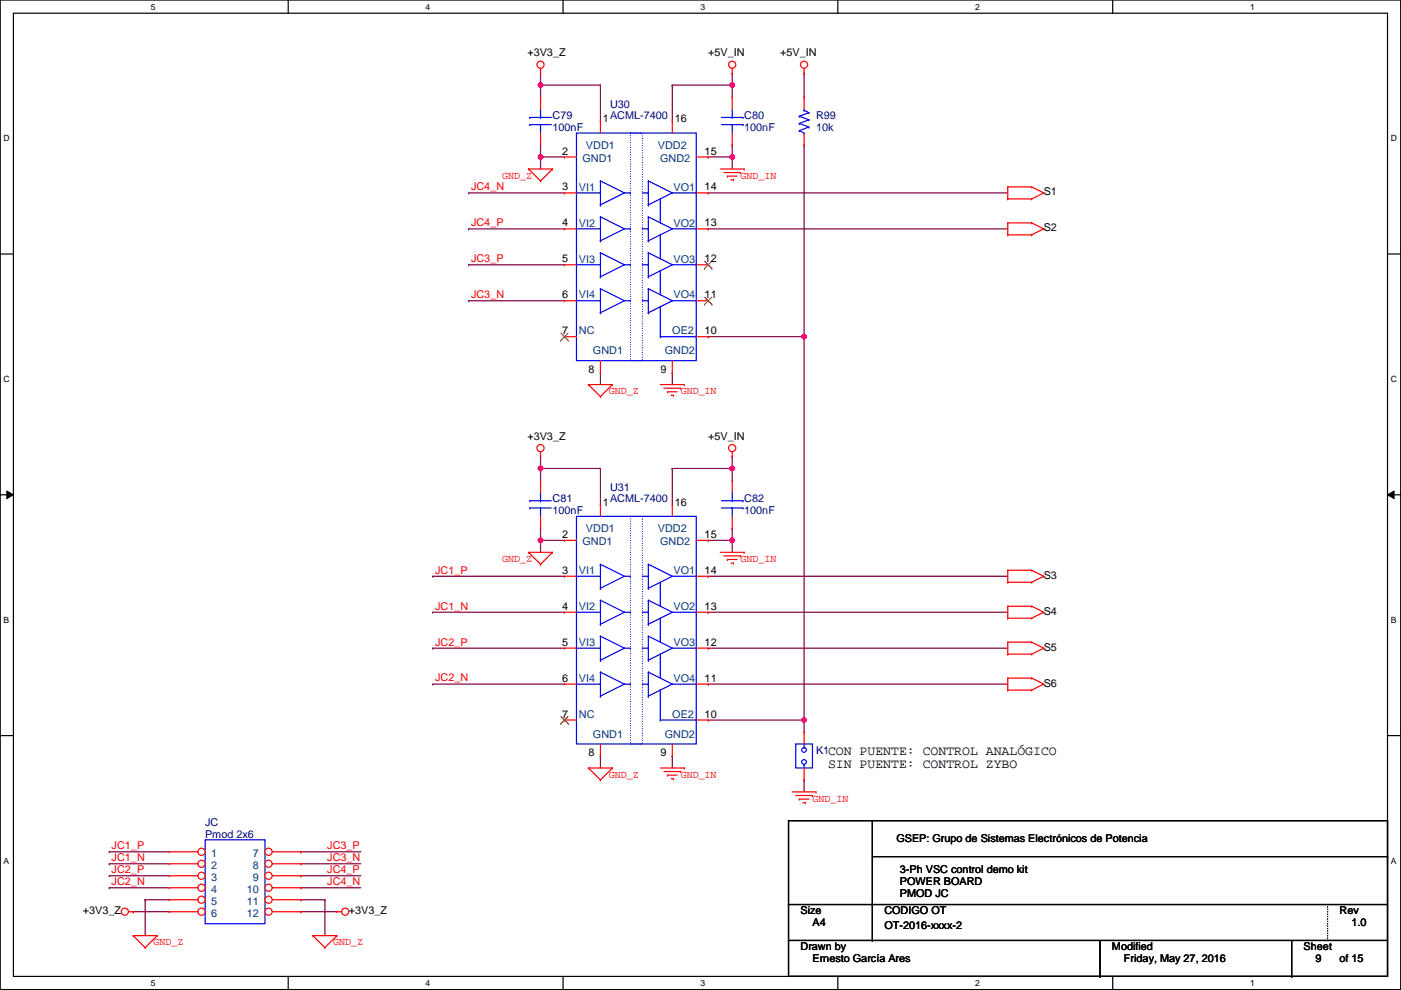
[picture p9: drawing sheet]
<svg xmlns="http://www.w3.org/2000/svg" width="297mm" height="210mm" viewBox="0 0 297 210" stroke-linecap="round" stroke-linejoin="round" font-family="sans-serif">
<path d="M0 0h297v209.8h-297zM2.8 2.8h291.4v204.2h-291.4z" fill="none" stroke="#000" stroke-width=".25"/>
<g fill="#fff">
<path d="M32 .4h1v2h-1z"/>
<path d="M32 207.4h1v2h-1z"/>
</g>
<path d="M61.1 0v2.8M61.1 207v2.8" fill="none" stroke="#000" stroke-width=".25"/>
<g fill="#fff">
<path d="M90.2 .4h1v2h-1z"/>
<path d="M90.2 207.4h1v2h-1z"/>
</g>
<path d="M119.4 0v2.8M119.4 207v2.8" fill="none" stroke="#000" stroke-width=".25"/>
<g fill="#fff">
<path d="M148.5 .4h1v2h-1z"/>
<path d="M148.5 207.4h1v2h-1z"/>
</g>
<path d="M177.6 0v2.8M177.6 207v2.8" fill="none" stroke="#000" stroke-width=".25"/>
<g fill="#fff">
<path d="M206.8 .4h1v2h-1z"/>
<path d="M206.8 207.4h1v2h-1z"/>
</g>
<path d="M235.9 0v2.8M235.9 207v2.8" fill="none" stroke="#000" stroke-width=".25"/>
<g fill="#fff">
<path d="M265 .4h1.1v2h-1.1z"/>
<path d="M265 207.4h1.1v2h-1.1z"/>
<path d="M.7 28.3h1.4v2.1h-1.4z"/>
<path d="M294.9 28.3h1.3v2.1h-1.3z"/>
<path d="M.7 79.4h1.4v2h-1.4z"/>
<path d="M294.9 79.4h1.3v2h-1.3z"/>
</g>
<path d="M0 53.9h2.8M294.2 53.9h2.8" fill="none" stroke="#000" stroke-width=".25"/>
<g fill="#fff">
<path d="M.7 130.4h1.3v2.1h-1.3z"/>
<path d="M294.9 130.4h1.2v2.1h-1.2z"/>
</g>
<path d="M0 104.9h2.8M294.2 104.9h2.8" fill="none" stroke="#000" stroke-width=".25"/>
<path d="M1.4 104.1l1.4 .8-1.4 .8zM294.2 104.9l1.4-.8v1.6z" fill="#000"/>
<path d="M1.4 104.1l1.4 .8-1.4 .8zM294.2 104.9l1.4-.8v1.6z" fill="none" stroke="#000" stroke-width=".21"/>
<g fill="#fff">
<path d="M.7 181.5h1.3v2h-1.3z"/>
<path d="M294.9 181.5h1.2v2h-1.2z"/>
</g>
<path d="M0 156h2.8M294.2 156h2.8" fill="none" stroke="#000" stroke-width=".25"/>
<g fill="none" stroke="#800040" stroke-width=".25">
<path d="M99.4 56.1h.1M99.4 56.1h20.3M99.4 63.8h.1M99.4 63.8h20.3M142.5 79h.1M142.5 79v2.5M150.2 114.6h.1M150.2 114.6h5M142.5 160.3h.1M142.5 160.3v2.5M63.8 185.7h.1M63.8 188.2h.1"/>
<path d="M63.8 185.7h12.7M63.8 188.2h12.7"/>
</g>
<circle cx="155.2" cy="114.6" r=".5" fill="#f0f"/>
<circle cx="155.2" cy="114.6" r=".5" fill="none" stroke="#f0f" stroke-width=".25"/>
<path d="M142.5 99.3h.1M155.2 96.8h.1M155.2 96.8v2.5h-12.7M155.2 114.6h.1M155.2 112h.1M155.2 112v5.1" fill="none" stroke="#800040" stroke-width=".25"/>
<circle cx="155.2" cy="99.3" r=".5" fill="#f0f"/>
<circle cx="155.2" cy="99.3" r=".5" fill="none" stroke="#f0f" stroke-width=".25"/>
<path d="M150.2 33.3h.1M150.2 33.3h5M142.5 99.3h.1M142.5 99.3v7.6M155.2 99.3h.1M155.2 99.3v2.6" fill="none" stroke="#800040" stroke-width=".25"/>
<circle cx="155.2" cy="33.3" r=".5" fill="#f0f"/>
<circle cx="155.2" cy="33.3" r=".5" fill="none" stroke="#f0f" stroke-width=".25"/>
<path d="M142.5 18h.1M155.2 15.5h.1M155.2 15.5v2.5h-12.7M155.2 33.3h.1M155.2 30.7h.1M155.2 30.7v5.1" fill="none" stroke="#800040" stroke-width=".25"/>
<circle cx="155.2" cy="18" r=".5" fill="#f0f"/>
<circle cx="155.2" cy="18" r=".5" fill="none" stroke="#f0f" stroke-width=".25"/>
<path d="M142.5 18h.1M142.5 18v7.7M155.2 18h.1M155.2 18v2.6M114.6 33.3h.1M114.6 33.3h5.1" fill="none" stroke="#800040" stroke-width=".25"/>
<circle cx="114.6" cy="33.3" r=".5" fill="#f0f"/>
<circle cx="114.6" cy="33.3" r=".5" fill="none" stroke="#f0f" stroke-width=".25"/>
<path d="M114.6 15.5h.1M114.6 18h.1M114.6 15.5v2.5M114.6 18h12.7M114.6 33.3h.1M114.6 30.7h.1M114.6 30.7v5.1" fill="none" stroke="#800040" stroke-width=".25"/>
<circle cx="114.6" cy="18" r=".5" fill="#f0f"/>
<circle cx="114.6" cy="18" r=".5" fill="none" stroke="#f0f" stroke-width=".25"/>
<path d="M114.6 18h.1M114.6 18v2.6M127.3 18h.1M127.3 18v7.7M114.6 114.6h.1M114.6 112h.1M114.6 112v5.1M114.6 114.6h5.1" fill="none" stroke="#800040" stroke-width=".25"/>
<circle cx="114.6" cy="114.6" r=".5" fill="#f0f"/>
<circle cx="114.6" cy="114.6" r=".5" fill="none" stroke="#f0f" stroke-width=".25"/>
<path d="M114.6 96.8h.1M114.6 99.3h.1M114.6 96.8v2.5M114.6 99.3h12.7" fill="none" stroke="#800040" stroke-width=".25"/>
<circle cx="114.6" cy="99.3" r=".5" fill="#f0f"/>
<circle cx="114.6" cy="99.3" r=".5" fill="none" stroke="#f0f" stroke-width=".25"/>
<g fill="none" stroke="#800040" stroke-width=".25">
<path d="M99.4 40.9h.1M99.4 48.5h.1M99.4 40.9h20.3M99.4 48.5h20.3M150.2 40.9h.1M150.2 48.5h.1M150.2 40.9h63.5M150.2 48.5h63.5M127.3 79h.1M127.3 79v2.5M150.2 71.4h.1M150.2 71.4h20.3"/>
<path d="M114.6 99.3h.1M114.6 99.3v2.6M127.3 99.3h.1M127.3 99.3v7.6M91.7 122.2h.1M91.7 129.8h.1M91.7 137.4h.1M91.7 122.2h28M91.7 129.8h28M91.7 137.4h28M150.2 122.2h.1M150.2 129.8h.1"/>
<path d="M150.2 137.4h.1M150.2 122.2h63.5M150.2 129.8h63.5M150.2 137.4h63.5M91.7 145h.1M91.7 145h28M150.2 145h.1M150.2 145h63.5M127.3 160.3h.1M127.3 160.3v2.5M23.2 180.6h.1M23.2 183.1h.1"/>
<path d="M23.2 185.7h.1M23.2 188.2h.1M23.2 180.6h12.7M23.2 183.1h12.7M23.2 185.7h12.7M23.2 188.2h12.7M28.2 193.3h.1M28.2 193.3h7.7M30.8 190.8h.1M30.8 190.8h5.1M30.8 190.8v7.6M63.8 193.3h.1"/>
<path d="M63.8 190.8h.1M63.8 180.6h.1M63.8 183.1h.1M63.8 193.3h7.6M63.8 190.8h5.1M63.8 180.6h12.7M63.8 183.1h12.7M68.9 190.8h.1M68.9 190.8v7.6"/>
</g>
<circle cx="170.5" cy="71.4" r=".5" fill="#f0f"/>
<circle cx="170.5" cy="71.4" r=".5" fill="none" stroke="#f0f" stroke-width=".25"/>
<path d="M170.5 71.4h.1M170.5 71.4v81.3h-20.3M150.2 152.7h.1" fill="none" stroke="#800040" stroke-width=".25"/>
<circle cx="170.5" cy="152.7" r=".5" fill="#f0f"/>
<circle cx="170.5" cy="152.7" r=".5" fill="none" stroke="#f0f" stroke-width=".25"/>
<path d="M170.5 15.5h.1M170.5 15.5v5.1M170.5 30.7h.1M170.5 30.7v40.7M170.5 152.7h.1M170.5 152.7v2.5M170.5 165.4h.1M170.5 165.4v2.5" fill="none" stroke="#800040" stroke-width=".25"/>
<g fill="none" stroke="#f00" stroke-width=".25">
<path d="M114.6 15.5h.1M114.6 14.5v1M155.2 15.5h.1M155.2 14.5v1M170.5 15.5h.1M170.5 14.5v1M112.1 35.8h.1M112.1 35.8h5M112.1 35.8l2.5 2.6M114.6 38.4h.1M117.1 35.8h.1M117.1 35.8l-2.5 2.6"/>
<path d="M152.7 35.8h5.1M153.5 36.6h3.5M154.2 37.3h.1M154.2 37.3h2.1M155 38.1h.5M155.5 38.1h.1M157 36.6h.1M157.8 35.8h.1M213.7 39.6h.1M213.7 39.6v2.6M213.7 39.6h5M218.7 39.6h.1"/>
<path d="M218.7 39.6l2.6 1.3M213.7 42.2h.1M213.7 49.8h.1M213.7 47.3h.1M213.7 47.3v2.5M213.7 42.2h5M213.7 47.3h5M213.7 49.8h5M218.7 42.2h.1M218.7 47.3h.1M218.7 49.8h.1M218.7 47.3l2.6 1.2"/>
<path d="M221.3 40.9h.1M221.3 48.5h.1M221.3 40.9l-2.6 1.3M221.3 48.5l-2.6 1.3M114.6 96.8h.1M114.6 95.8v1M124.8 81.5h.1M124.8 81.5h5M124.8 81.5l2.5 2.6M127.3 84.1h.1M129.8 81.5h.1M129.8 81.5l-2.5 2.6"/>
<path d="M140 81.5h5.1M140.8 82.3h3.5M141.5 83.1h.1M141.5 83.1h2.1M142.3 83.8h.5M142.8 83.8h.1M144.3 82.3h.1M145.1 81.5h.1M155.2 96.8h.1M155.2 95.8v1M112.1 117.1h.1M112.1 117.1h5"/>
<path d="M112.1 117.1l2.5 2.5M114.6 119.6h.1M117.1 117.1h.1M117.1 117.1l-2.5 2.5M152.7 117.1h5.1M153.5 117.9h3.5M154.2 118.6h.1M154.2 118.6h2.1M155 119.4h.5M155.5 119.4h.1M157 117.9h.1M157.8 117.1h.1"/>
<path d="M213.7 138.7h.1M213.7 136.2h.1M213.7 123.5h.1M213.7 120.9h.1M213.7 131.1h.1M213.7 128.5h.1M213.7 136.2h5M213.7 138.7h5M213.7 120.9v2.6M213.7 128.5v2.6M213.7 136.2v2.5M213.7 120.9h5"/>
<path d="M213.7 123.5h5M213.7 128.5h5M213.7 131.1h5M218.7 136.2h.1M218.7 138.7h.1M218.7 120.9h.1M218.7 123.5h.1M218.7 128.5h.1M218.7 131.1h.1M218.7 136.2l2.6 1.2M218.7 120.9l2.6 1.3M218.7 128.5l2.6 1.3"/>
<path d="M221.3 137.4h.1M221.3 122.2h.1M221.3 129.8h.1M221.3 137.4l-2.6 1.3M221.3 122.2l-2.6 1.3M221.3 129.8l-2.6 1.3M213.7 146.3h.1M213.7 143.8h.1M213.7 143.8v2.5M213.7 143.8h5M213.7 146.3h5M218.7 143.8h.1"/>
<path d="M218.7 146.3h.1M218.7 143.8l2.6 1.2M221.3 145h.1M221.3 145l-2.6 1.3M124.8 162.8h.1M124.8 162.8h5M124.8 162.8l2.5 2.6M127.3 165.4h.1M129.8 162.8h.1M129.8 162.8l-2.5 2.6M140 162.8h5.1M140.8 163.6h3.5"/>
<path d="M141.5 164.3h.1M141.5 164.3h2.1M142.3 165.1h.5M142.8 165.1h.1M144.3 163.6h.1M145.1 162.8h.1M167.9 167.9h5.1M168.7 168.7h3.6M169.5 169.4h.1M169.5 169.4h2M170.2 170.2h.5M170.7 170.2h.1"/>
<path d="M172.3 168.7h.1M173 167.9h.1M27.2 193.3h1M28.2 198.4h.1M28.2 193.3h.1M28.2 198.4h5.1M28.2 198.4l2.6 2.5M33.3 198.4h.1M33.3 198.4l-2.5 2.5M66.3 198.4h.1M66.3 198.4h5.1M66.3 198.4l2.6 2.5"/>
<path d="M71.4 198.4h.1M71.4 193.3h.1M71.4 198.4l-2.5 2.5M71.4 193.3h1M30.8 200.9h.1M68.9 200.9h.1"/>
<circle cx="114.6" cy="13.7" r=".76"/>
<circle cx="155.2" cy="13.7" r=".76"/>
<circle cx="170.5" cy="13.7" r=".76"/>
<circle cx="114.6" cy="95" r=".76"/>
<circle cx="155.2" cy="95" r=".76"/>
<circle cx="26.5" cy="193.3" r=".76"/>
<circle cx="73.2" cy="193.3" r=".76"/>
</g>
<g fill="none" stroke="#000" stroke-width=".25">
<path d="M167.2 174h127v33h-127zM185 174v25.4M167.2 199.4h.1M167.2 191.8h.1M167.2 199.4h127M167.2 191.8h127M185 199.4h.1M185 191.8h.1M185 181.6h109.2M233.2 199.4v7.6M273.9 199.4v7.6M294.2 181.6h.1"/>
<path d="M233.2 207h.1M273.9 207h.1"/>
</g>
<path d="M281.5 191.8v7.6M281.5 199.4h.1" fill="none" stroke="#000" stroke-width=".25" stroke-dasharray="0 .5"/>
<path d="M43.5 178.1h12.7v17.7h-12.7z" fill="none" stroke="#00f" stroke-width=".25"/>
<circle cx="42.7" cy="180.6" r=".76" fill="#fff"/>
<g fill="none" stroke="#f00" stroke-width=".25">
<path d="M35.9 180.6h.1M35.9 180.6h6.1"/>
<circle cx="42.7" cy="180.6" r=".76"/>
</g>
<circle cx="42.7" cy="183.1" r=".76" fill="#fff"/>
<g fill="none" stroke="#f00" stroke-width=".25">
<path d="M35.9 183.1h.1M35.9 183.1h6.1"/>
<circle cx="42.7" cy="183.1" r=".76"/>
</g>
<circle cx="42.7" cy="185.7" r=".76" fill="#fff"/>
<g fill="none" stroke="#f00" stroke-width=".25">
<path d="M35.9 185.7h.1M35.9 185.7h6.1"/>
<circle cx="42.7" cy="185.7" r=".76"/>
</g>
<circle cx="42.7" cy="188.2" r=".76" fill="#fff"/>
<g fill="none" stroke="#f00" stroke-width=".25">
<path d="M35.9 188.2h.1M35.9 188.2h6.1"/>
<circle cx="42.7" cy="188.2" r=".76"/>
</g>
<circle cx="42.7" cy="190.8" r=".76" fill="#fff"/>
<g fill="none" stroke="#f00" stroke-width=".25">
<path d="M35.9 190.8h.1M35.9 190.8h6.1"/>
<circle cx="42.7" cy="190.8" r=".76"/>
</g>
<circle cx="42.7" cy="193.3" r=".76" fill="#fff"/>
<g fill="none" stroke="#f00" stroke-width=".25">
<path d="M35.9 193.3h.1M35.9 193.3h6.1"/>
<circle cx="42.7" cy="193.3" r=".76"/>
</g>
<circle cx="56.9" cy="180.6" r=".76" fill="#fff"/>
<g fill="none" stroke="#f00" stroke-width=".25">
<path d="M57.7 180.6h6.1M63.8 180.6h.1"/>
<circle cx="56.9" cy="180.6" r=".76"/>
</g>
<circle cx="56.9" cy="183.1" r=".76" fill="#fff"/>
<g fill="none" stroke="#f00" stroke-width=".25">
<path d="M57.7 183.1h6.1M63.8 183.1h.1"/>
<circle cx="56.9" cy="183.1" r=".76"/>
</g>
<circle cx="56.9" cy="185.7" r=".76" fill="#fff"/>
<g fill="none" stroke="#f00" stroke-width=".25">
<path d="M57.7 185.7h6.1M63.8 185.7h.1"/>
<circle cx="56.9" cy="185.7" r=".76"/>
</g>
<circle cx="56.9" cy="188.2" r=".76" fill="#fff"/>
<g fill="none" stroke="#f00" stroke-width=".25">
<path d="M57.7 188.2h6.1M63.8 188.2h.1"/>
<circle cx="56.9" cy="188.2" r=".76"/>
</g>
<circle cx="56.9" cy="190.8" r=".76" fill="#fff"/>
<g fill="none" stroke="#f00" stroke-width=".25">
<path d="M57.7 190.8h6.1M63.8 190.8h.1"/>
<circle cx="56.9" cy="190.8" r=".76"/>
</g>
<circle cx="56.9" cy="193.3" r=".76" fill="#fff"/>
<g fill="none" stroke="#f00" stroke-width=".25">
<path d="M114.6 20.6h.1M114.6 30.7h.1M114.6 20.6v2.5M114.6 28.2v2.5M119.7 33.3h.1M119.7 33.3h2.5M127.3 25.7h.1M127.3 25.7v2.5M142.5 25.7h.1M142.5 25.7v2.5M147.6 33.3h2.6M150.2 33.3h.1"/>
<path d="M155.2 20.6h.1M155.2 30.7h.1M155.2 20.6v2.5M155.2 28.2v2.5M170.5 30.7h.1M170.5 20.6h.1M170.5 20.6v2.5M170.5 28.2v2.5M119.7 40.9h.1M119.7 48.5h.1M119.7 56.1h.1M119.7 40.9h2.5"/>
<path d="M119.7 48.5h2.5M119.7 56.1h2.5M147.6 40.9h2.6M147.6 48.5h2.6M147.6 56.1h2.6M150.2 40.9h.1M150.2 48.5h.1M150.2 56.1h.1M119.7 63.8h.1M119.7 71.4h.1M119.7 63.8h2.5M119.7 71.4h2.5"/>
<path d="M127.3 79h.1M127.3 76.5v2.5M142.5 79h.1M142.5 76.5v2.5M147.6 63.8h2.6M147.6 71.4h2.6M150.2 63.8h.1M150.2 71.4h.1M114.6 101.9h.1M114.6 112h.1M114.6 101.9v2.5M114.6 109.5v2.5"/>
<path d="M119.7 114.6h.1M119.7 114.6h2.5M127.3 106.9h.1M127.3 106.9v2.6M142.5 106.9h.1M142.5 106.9v2.6M147.6 114.6h2.6M150.2 114.6h.1M155.2 101.9h.1M155.2 112h.1M155.2 101.9v2.5M155.2 109.5v2.5"/>
<path d="M119.7 122.2h.1M119.7 129.8h.1M119.7 137.4h.1M119.7 122.2h2.5M119.7 129.8h2.5M119.7 137.4h2.5M147.6 122.2h2.6M147.6 129.8h2.6M147.6 137.4h2.6M150.2 122.2h.1M150.2 129.8h.1M150.2 137.4h.1"/>
<path d="M119.7 145h.1M119.7 152.7h.1M119.7 145h2.5M119.7 152.7h2.5M127.3 157.7v2.6M142.5 157.7v2.6M147.6 145h2.6M147.6 152.7h2.6M150.2 145h.1M150.2 152.7h.1M170.5 155.2h.1M170.5 155.2v2.5"/>
<path d="M127.3 160.3h.1M142.5 160.3h.1M170.5 165.4h.1M170.5 162.8v2.6M57.7 193.3h6.1M63.8 193.3h.1"/>
<circle cx="56.9" cy="193.3" r=".76"/>
</g>
<g fill="none" stroke="#00f" stroke-width=".25">
<path d="M112.3 26.4h.1M112.3 24.9h.1M112.3 26.4h4.6M112.3 24.9h4.6M114.6 24.9h.1M114.6 26.4h.1M114.6 23.1v1.8M114.6 26.4v1.8M122.2 28.2h25.4v48.3h-25.4zM127.3 38.4h.1M127.3 38.4v5M127.3 38.4l5.1 2.5"/>
<path d="M137.5 38.4h.1M137.5 38.4v5M137.5 38.4l5 2.5M153 26.4h4.5M153 24.9h4.5M155.2 24.9h.1M155.2 26.4h.1M155.2 23.1v1.8M155.2 26.4v1.8M157.5 26.4h.1M157.5 24.9h.1M169.5 24.6h.1"/>
<path d="M169.5 26.2h.1M169.5 27.7h.1M169.5 24.6l2 .8M169.5 26.2l2 .7M169.5 27.7l1 .5M170.5 28.2h.1M170.5 23.4h.1M170.5 23.4l1 .5M170.5 23.1v.3M171.5 23.9h.1M171.5 25.4h.1M171.5 26.9h.1"/>
<path d="M171.5 23.9l-2 .7M171.5 25.4l-2 .8M171.5 26.9l-2 .8M122.2 40.9h5.1M122.2 48.5h5.1M122.2 56.1h5.1M127.3 43.4h.1M127.3 46h.1M127.3 51.1h.1M127.3 53.6h.1M127.3 58.7h.1M127.3 40.9h.1"/>
<path d="M127.3 48.5h.1M127.3 56.1h.1M127.3 46v5.1M127.3 53.6v5.1M127.3 46l5.1 2.5M127.3 53.6l5.1 2.5M132.4 40.9l-5.1 2.5M132.4 48.5l-5.1 2.6M132.4 56.1l-5.1 2.6M132.4 40.9h1.3M132.4 48.5h1.3M132.4 56.1h1.3"/>
<path d="M133.7 40.9h.1M133.7 48.5h.1M133.7 56.1h.1M136.2 40.9h1.3M136.2 48.5h1.3M136.2 56.1h1.3M137.5 43.4h.1M137.5 51.1h.1M137.5 46h.1M137.5 58.7h.1M137.5 53.6h.1M137.5 40.9h.1"/>
<path d="M137.5 48.5h.1M137.5 56.1h.1M137.5 46v5.1M137.5 53.6v5.1M137.5 46l5 2.5M137.5 53.6l5 2.5M140 57.4h.1M140 49.8h.1M140 42.2h.1M140 42.2v5.1M140 49.8v5.1M140 57.4v5.1"/>
<path d="M142.5 40.9l-5 2.5M142.5 48.5l-5 2.6M142.5 56.1l-5 2.6M142.5 40.9h5.1M142.5 48.5h5.1M142.5 56.1h5.1M147.6 40.9h.1M147.6 48.5h.1M147.6 56.1h.1M122.2 63.8h5.1M127.3 61.2h.1M127.3 66.3h.1"/>
<path d="M127.3 63.8h.1M127.3 61.2v5.1M127.3 61.2l5.1 2.6M132.4 63.8l-5.1 2.5M132.4 63.8h1.3M133.7 63.8h.1M136.2 63.8h1.3M137.5 66.3h.1M137.5 61.2h.1M137.5 63.8h.1M137.5 61.2v5.1M137.5 61.2l5 2.6"/>
<path d="M140 71.4h.1M140 65h.1M140 65v6.4M140 71.4h7.6M142.5 63.8l-5 2.5M142.5 63.8h5.1M147.6 63.8h.1M147.6 71.4h.1M112.3 107.7h.1M112.3 106.2h.1M112.3 107.7h4.6M112.3 106.2h4.6"/>
<path d="M114.6 106.2h.1M114.6 107.7h.1M114.6 104.4v1.8M114.6 107.7v1.8M122.2 109.5h25.4v48.2h-25.4zM127.3 119.6h.1M127.3 119.6v5.1M127.3 119.6l5.1 2.6M137.5 119.6h.1M137.5 119.6l5 2.6M137.5 119.6v5.1M153 107.7h4.5"/>
<path d="M153 106.2h4.5M155.2 106.2h.1M155.2 107.7h.1M155.2 104.4v1.8M155.2 107.7v1.8M157.5 107.7h.1M157.5 106.2h.1M122.2 122.2h5.1M122.2 129.8h5.1M122.2 137.4h5.1M127.3 124.7h.1M127.3 127.3h.1"/>
<path d="M127.3 132.3h.1M127.3 134.9h.1M127.3 140h.1M127.3 122.2h.1M127.3 129.8h.1M127.3 137.4h.1M127.3 127.3v5M127.3 134.9v5.1M127.3 127.3l5.1 2.5M127.3 134.9l5.1 2.5M132.4 122.2l-5.1 2.5M132.4 129.8l-5.1 2.5"/>
<path d="M132.4 137.4l-5.1 2.6M132.4 122.2h1.3M132.4 129.8h1.3M132.4 137.4h1.3M133.7 122.2h.1M133.7 129.8h.1M133.7 137.4h.1M136.2 122.2h1.3M136.2 129.8h1.3M136.2 137.4h1.3M137.5 124.7h.1M137.5 132.3h.1"/>
<path d="M137.5 127.3h.1M137.5 140h.1M137.5 134.9h.1M137.5 122.2h.1M137.5 129.8h.1M137.5 137.4h.1M137.5 127.3v5M137.5 134.9v5.1M137.5 127.3l5 2.5M137.5 134.9l5 2.5M140 138.7h.1M140 131.1h.1"/>
<path d="M140 123.5h.1M140 123.5v5M140 131.1v5.1M140 138.7v5.1M142.5 122.2l-5 2.5M142.5 129.8l-5 2.5M142.5 137.4l-5 2.6M142.5 122.2h5.1M142.5 129.8h5.1M142.5 137.4h5.1M147.6 122.2h.1M147.6 129.8h.1"/>
<path d="M147.6 137.4h.1M122.2 145h5.1M127.3 142.5h.1M127.3 147.6h.1M127.3 145h.1M127.3 142.5v5.1M127.3 142.5l5.1 2.5M132.4 145l-5.1 2.6M132.4 145h1.3M133.7 145h.1M136.2 145h1.3M137.5 147.6h.1"/>
<path d="M137.5 142.5h.1M137.5 145h.1M137.5 142.5v5.1M137.5 142.5l5 2.5M140 152.7h.1M140 146.3h.1M140 146.3v6.4M140 152.7h7.6M142.5 145l-5 2.6M142.5 145h5.1M147.6 145h.1M147.6 152.7h.1"/>
<path d="M168.7 157.7h3.6v5.1h-3.6zM170.5 158.5h.1M170.5 157.7v.8M170.5 162.1h.1M170.5 162.1v.7"/>
<circle cx="170.5" cy="159" r=".5"/>
<circle cx="170.5" cy="161.5" r=".5"/>
</g>
<path d="M133.7 28.2h2.5v48.3h-2.5zM133.7 109.5h2.5v48.2h-2.5z" fill="none" stroke="#00f" stroke-width=".25" stroke-dasharray="0 .5"/>
<g fill="none" stroke="#804000" stroke-width=".21">
<path d="M149.4 56.9h.1M149.4 55.4l1.5 1.5M150.9 55.4l-1.5 1.5M150.9 56.9h.1M118.9 72.2h.1M118.9 70.6l1.6 1.6M120.4 70.6l-1.5 1.6M120.5 72.2h.1M149.4 64.5h.1M149.4 63l1.5 1.5M150.9 63l-1.5 1.5M150.9 64.5h.1"/>
<path d="M118.9 153.4h.1M118.9 151.9l1.6 1.5M120.4 151.9l-1.5 1.5M120.5 153.4h.1"/>
</g>
<circle cx="155.2" cy="114.6" r=".5" fill="#f0f"/>
<circle cx="155.2" cy="114.6" r=".5" fill="none" stroke="#f0f" stroke-width=".25"/>
<circle cx="155.2" cy="99.3" r=".5" fill="#f0f"/>
<circle cx="155.2" cy="99.3" r=".5" fill="none" stroke="#f0f" stroke-width=".25"/>
<circle cx="155.2" cy="33.3" r=".5" fill="#f0f"/>
<circle cx="155.2" cy="33.3" r=".5" fill="none" stroke="#f0f" stroke-width=".25"/>
<circle cx="155.2" cy="18" r=".5" fill="#f0f"/>
<circle cx="155.2" cy="18" r=".5" fill="none" stroke="#f0f" stroke-width=".25"/>
<circle cx="114.6" cy="33.3" r=".5" fill="#f0f"/>
<circle cx="114.6" cy="33.3" r=".5" fill="none" stroke="#f0f" stroke-width=".25"/>
<circle cx="114.6" cy="18" r=".5" fill="#f0f"/>
<circle cx="114.6" cy="18" r=".5" fill="none" stroke="#f0f" stroke-width=".25"/>
<circle cx="114.6" cy="114.6" r=".5" fill="#f0f"/>
<circle cx="114.6" cy="114.6" r=".5" fill="none" stroke="#f0f" stroke-width=".25"/>
<circle cx="114.6" cy="99.3" r=".5" fill="#f0f"/>
<circle cx="114.6" cy="99.3" r=".5" fill="none" stroke="#f0f" stroke-width=".25"/>
<circle cx="170.5" cy="71.4" r=".5" fill="#f0f"/>
<circle cx="170.5" cy="71.4" r=".5" fill="none" stroke="#f0f" stroke-width=".25"/>
<circle cx="170.5" cy="152.7" r=".5" fill="#f0f"/>
<circle cx="170.5" cy="152.7" r=".5" fill="none" stroke="#f0f" stroke-width=".25"/>
<g font-size="2.8">
<text x="175.6" y="160.1">CON PUENTE: CONTROL ANALÓGICO</text>
<text x="175.6" y="162.9">SIN PUENTE: CONTROL ZYBO</text>
</g>
<g font-size="2.3">
<text x="111.8" y="12">+3V3_Z</text>
<text x="150.2" y="12">+5V_IN</text>
<text x="165.4" y="12">+5V_IN</text>
<text x="127.8" y="25.9">1</text>
<text x="143.1" y="25.9">16</text>
<text x="119.2" y="32.8">2</text>
<text x="149.4" y="32.8">15</text>
<text x="119.2" y="40.4">3</text>
<text x="149.4" y="40.4">14</text>
<text x="221.3" y="41.4">S1</text>
<text x="119.2" y="48">4</text>
<text x="149.4" y="48">13</text>
<text x="221.3" y="49.1">S2</text>
<text x="119.2" y="55.6">5</text>
<text x="149.4" y="55.6">12</text>
<text x="119.2" y="63.2">6</text>
<text x="149.4" y="63.2">11</text>
<text x="119.2" y="70.9">7</text>
<text x="149.4" y="70.9">10</text>
<text x="124.8" y="79">8</text>
<text x="140" y="79">9</text>
<text x="111.8" y="93.2">+3V3_Z</text>
<text x="150.2" y="93.2">+5V_IN</text>
<text x="127.8" y="107.2">1</text>
<text x="143.1" y="107.2">16</text>
<text x="119.2" y="114">2</text>
<text x="149.4" y="114">15</text>
<text x="119.2" y="121.7">3</text>
<text x="149.4" y="121.7">14</text>
<text x="221.3" y="122.7">S3</text>
<text x="119.2" y="129.3">4</text>
<text x="149.4" y="129.3">13</text>
<text x="221.3" y="130.3">S4</text>
<text x="119.2" y="136.9">5</text>
<text x="149.4" y="136.9">12</text>
<text x="221.3" y="138">S5</text>
<text x="119.2" y="144.5">6</text>
<text x="149.4" y="144.5">11</text>
<text x="221.3" y="145.6">S6</text>
<text x="119.2" y="152.1">7</text>
<text x="149.4" y="152.1">10</text>
<text x="124.8" y="160.3">8</text>
<text x="140" y="160.3">9</text>
<text x="190" y="178.6">GSEP: Grupo de Sistemas Electrónicos de Potencia</text>
<text x="190.8" y="185.2">3-Ph VSC control demo kit</text>
<text x="190.8" y="187.7">POWER BOARD</text>
<text x="190.8" y="190.3">PMOD JC</text>
<text x="17.6" y="193.8">+3V3_Z</text>
<text x="74" y="193.8">+3V3_Z</text>
<text x="169.7" y="193.8">Size</text>
<text x="172.3" y="196.4">A4</text>
<text x="187.5" y="196.9">OT-2016-xxxx-2</text>
<text x="187.5" y="193.8">CODIGO OT</text>
<text x="284" y="193.8">Rev</text>
<text x="286.6" y="196.4">1.0</text>
<text x="169.7" y="201.5">Drawn by</text>
<text x="172.3" y="204">Ernesto García Ares</text>
<text x="235.8" y="201.5">Modified</text>
<text x="238.3" y="204">Friday, May 27, 2016</text>
<text x="276.4" y="201.5">Sheet</text>
<text x="278.9" y="204">9</text>
<text x="284" y="204">of 15</text>
</g>
<g font-size="2.3" fill="#000080">
<text x="129.3" y="22.9">U30</text>
<text x="117.1" y="25.2">C79</text>
<text x="117.1" y="27.7">100nF</text>
<text x="129.3" y="25.2">ACML-7400</text>
<text x="157.8" y="25.2">C80</text>
<text x="157.8" y="27.7">100nF</text>
<text x="173" y="25.2">R99</text>
<text x="173" y="27.7">10k</text>
<text x="117.1" y="106.5">C81</text>
<text x="129.3" y="104.2">U31</text>
<text x="129.3" y="106.5">ACML-7400</text>
<text x="157.8" y="106.5">C82</text>
<text x="117.1" y="109">100nF</text>
<text x="157.8" y="109">100nF</text>
<text x="173" y="159.8">K1</text>
<text x="43.5" y="175">JC</text>
<text x="43.5" y="177.6">Pmod 2x6</text>
</g>
<g font-size="2.3" fill="#004080">
<text x="123.5" y="34.3">GND1</text>
<text x="124.2" y="31.5">VDD1</text>
<text x="139.5" y="31.5">VDD2</text>
<text x="140" y="34.3">GND2</text>
<text x="122.7" y="40.4">VI1</text>
<text x="142.8" y="40.4">VO1</text>
<text x="122.7" y="48">VI2</text>
<text x="142.8" y="48">VO2</text>
<text x="122.7" y="55.7">VI3</text>
<text x="142.8" y="55.7">VO3</text>
<text x="122.7" y="63.3">VI4</text>
<text x="142.8" y="63.3">VO4</text>
<text x="122.7" y="70.9">NC</text>
<text x="142.5" y="70.9">OE2</text>
<text x="125.7" y="75.1">GND1</text>
<text x="140.9" y="75.1">GND2</text>
<text x="124.2" y="112.8">VDD1</text>
<text x="139.5" y="112.8">VDD2</text>
<text x="123.5" y="115.6">GND1</text>
<text x="140" y="115.6">GND2</text>
<text x="122.7" y="121.7">VI1</text>
<text x="142.8" y="121.7">VO1</text>
<text x="122.7" y="129.3">VI2</text>
<text x="142.8" y="129.3">VO2</text>
<text x="122.7" y="136.9">VI3</text>
<text x="142.8" y="136.9">VO3</text>
<text x="122.7" y="144.6">VI4</text>
<text x="142.8" y="144.6">VO4</text>
<text x="122.7" y="152.2">NC</text>
<text x="142.5" y="152.2">OE2</text>
<text x="125.7" y="156.4">GND1</text>
<text x="140.9" y="156.4">GND2</text>
<text x="44.8" y="181.6">1</text>
<text x="44.8" y="184.2">2</text>
<text x="53.6" y="181.6">7</text>
<text x="53.6" y="184.2">8</text>
<text x="44.8" y="186.7">3</text>
<text x="44.8" y="189.3">4</text>
<text x="44.8" y="191.8">5</text>
<text x="52.4" y="189.3">10</text>
<text x="52.4" y="191.8">11</text>
<text x="53.6" y="186.7">9</text>
<text x="44.8" y="194.3">6</text>
<text x="52.4" y="194.3">12</text>
</g>
<g font-size="2.3" fill="#f00">
<text x="99.9" y="40.3">JC4_N</text>
<text x="106.5" y="37.9">GND_Z</text>
<text x="157" y="37.9">GND_IN</text>
<text x="99.9" y="48">JC4_P</text>
<text x="99.9" y="55.6">JC3_P</text>
<text x="99.9" y="63.2">JC3_N</text>
<text x="129.1" y="83.6">GND_Z</text>
<text x="144.3" y="83.6">GND_IN</text>
<text x="106.5" y="119.2">GND_Z</text>
<text x="157" y="119.2">GND_IN</text>
<text x="92.3" y="121.6">JC1_P</text>
<text x="92.3" y="129.2">JC1_N</text>
<text x="92.3" y="136.9">JC2_P</text>
<text x="92.3" y="144.5">JC2_N</text>
<text x="129.1" y="164.9">GND_Z</text>
<text x="144.3" y="164.9">GND_IN</text>
<text x="172.3" y="170">GND_IN</text>
<text x="23.7" y="180">JC1_P</text>
<text x="23.7" y="182.6">JC1_N</text>
<text x="23.7" y="185.1">JC2_P</text>
<text x="69.4" y="185.1">JC4_P</text>
<text x="69.4" y="180">JC3_P</text>
<text x="69.4" y="182.6">JC3_N</text>
<text x="23.7" y="187.7">JC2_N</text>
<text x="69.4" y="187.7">JC4_N</text>
<text x="32.6" y="200.5">GND_Z</text>
<text x="70.7" y="200.5">GND_Z</text>
</g>
<g font-size="1.8">
<text x="32" y="2">5</text>
<text x="90.2" y="2">4</text>
<text x="148.5" y="2">3</text>
<text x="206.8" y="2">2</text>
<text x="265" y="2">1</text>
<text x=".7" y="30">D</text>
<text x="294.9" y="30">D</text>
<text x=".7" y="81">C</text>
<text x="294.9" y="81">C</text>
<text x=".7" y="132.1">B</text>
<text x="294.9" y="132.1">B</text>
<text x=".7" y="183.1">A</text>
<text x="294.9" y="183.1">A</text>
<text x="32" y="209">5</text>
<text x="90.2" y="209">4</text>
<text x="148.5" y="209">3</text>
<text x="206.8" y="209">2</text>
<text x="265" y="209">1</text>
</g>
</svg>
